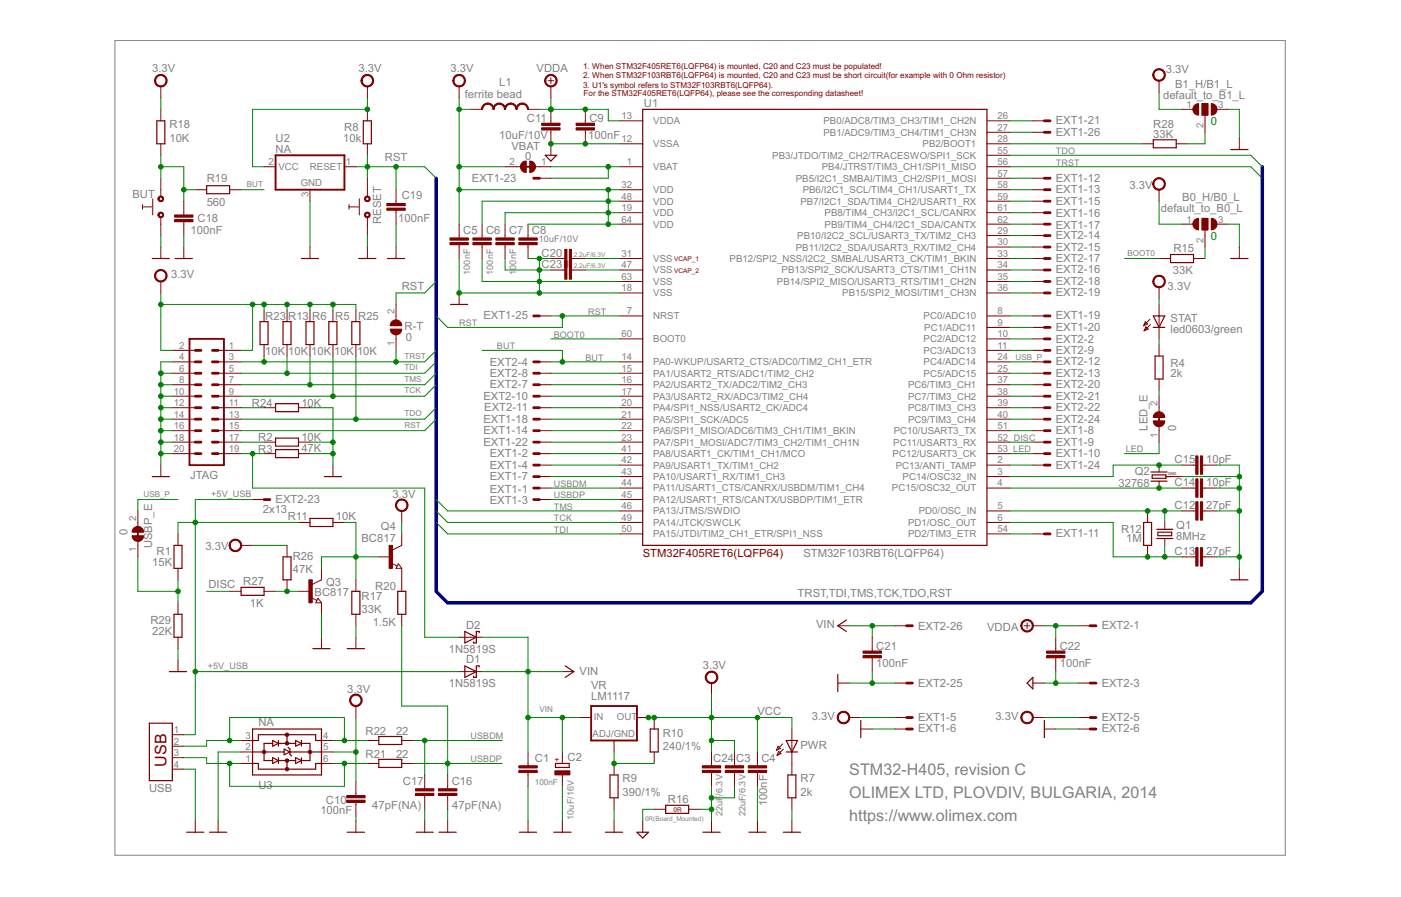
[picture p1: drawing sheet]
<svg xmlns="http://www.w3.org/2000/svg" width="297mm" height="190mm" viewBox="0 0 297 190" stroke-linecap="round" stroke-linejoin="round" font-family="sans-serif">
<path d="M24.4 8.6h248.1v172.7h-248.1z" fill="none" stroke="#808080" stroke-width=".21"/>
<path d="M58.4 32.9h14.6v7.3h-14.6zM111.1 35.3h1.8M40.2 71.8h7.3v26.8h-7.3zM245.7 88v1.6M29.2 112.3v1.7M125.3 149.7h9.7v7.3h-9.7z" fill="none" stroke="#800000" stroke-width=".4"/>
<g fill="none" stroke="#800000" stroke-width=".25">
<path d="M33.3 25.6h1.6v4.9h-1.6zM43.8 39.4h4.9v1.7h-4.9zM77 25.6h1.7v4.9h-1.7zM115.6 32.9h2.4l-1.2 1.2zM136.3 23.2h73v92.4h-73zM244.5 29.6h4.9v1.7h-4.9zM260.9 31.7h3.7M32.3 54.8h3.6M37.1 54.8h3.7M63.9 54.8h3.6M76.1 54.8h3.6M82.1 54.8h3.7"/>
<path d="M248.2 54h4.8v1.7h-4.8zM260.9 54.8h3.7M55.1 68.2h1.7v4.8h-1.7zM60 68.2h1.7v4.8h-1.7zM64.9 68.2h1.7v4.8h-1.7zM69.7 68.2h1.7v4.8h-1.7zM74.6 68.2h1.7v4.8h-1.7zM95.5 64.5h3.7M244.5 67h2.5l-1.3 2.4zM244.5 69.4h2.5M244.9 75.5h1.7v4.8h-1.7zM58.4 85.6h4.9v1.7h-4.9z"/>
<path d="M58.4 92.9h4.9v1.7h-4.9zM58.4 95.3h4.9v1.7h-4.9zM32.3 101h3.6M36.9 115.6h1.7v4.9h-1.7zM60 118h1.7v4.9h-1.7zM65.7 109.9h4.9v1.7h-4.9zM68.8 101h3.6M242.5 110.7h1.7v4.9h-1.7zM244 102h3.4M244 100.1h3.4M244.3 100.7h2.9v.7h-2.9zM245.3 112.2h3.4"/>
<path d="M245.3 114.2h3.4M245.5 112.8h2.9v.8h-2.9zM247.2 101h1M36.9 130.2h1.7v4.9h-1.7zM51.1 124.5h4.9v1.7h-4.9zM66.3 137.5h3.7M73.6 137.5h3.7M74.6 125.3h1.7v4.9h-1.7zM84.3 125.3h1.7v4.9h-1.7zM98.6 133.9l2.4 1.2-2.4 1.2zM101.6 134.1v-.2h-.6v2.4h-.6v-.2M179.5 131.4l-1.9 1.3 1.9 1.2"/>
<path d="M260.9 122.9h3.7M31.7 153.3h4.8v12.2h-4.8zM35.9 142.4h3.7M53.6 154.5h14.6v9.8h-14.6zM53.6 159.4h6.6M53.6 157h1.2v-1.3h12.1v1.3h1.3M57.8 157l1.2 .6-1.2 .6zM57.8 157.6h-1.8v3.6h1.8M59 157v1.2M59 157.6h3.7M60.2 158.8l1.3 .6-1.3 .6zM60.9 155.7v1.9"/>
<path d="M61.1 158.4l.4 .4v1.1l.3 .4M61.5 159.4h6.7M62.7 157l1.2 .6-1.2 .6zM63.9 157v1.2M63.9 157.6h1.8v3.6h-1.8M80.3 156.1h4.9v1.7h-4.9zM98.6 141.2l2.4 1.2-2.4 1.2zM101.6 141.4v-.2h-.6v2.4h-.6v-.3M119.8 141.2l1.9 1.2-1.9 1.2M137.9 154.5h1.7v4.9h-1.7zM166.7 159.4h2.4M166.7 157h2.4l-1.2 2.4z"/>
<path d="M177.6 143v3.6M182.5 152.7v3.7M217.8 144.8l1.2-1.2v2.4zM221.4 152.7v3.7M39.6 176.4h3.6M44.4 176.4h3.7M53.6 161.8h1.2v1.2h12.1v-1.2h1.3M57.8 160.6l1.2 .6-1.2 .6zM59 160.6v1.2M59 161.2h3.7M60.9 161.2v1.8M62.7 160.6l1.2 .6-1.2 .6z"/>
<path d="M63.9 160.6v1.2M73.6 176.4h3.7M80.3 161h4.9v1.7h-4.9zM88.2 176.4h3.7M93.1 176.4h3.6M110.1 176.4h3.7M117.4 176.4h3.7M117.8 161.8h2.9v.9h-2.9zM128.4 176.4h3.6M129.3 164.3h1.7v4.8h-1.7zM135 176.4h2.5l-1.2 1.3zM141.1 170.7h4.9v1.7h-4.9z"/>
<path d="M149 176.4h3.7M158.8 176.4h3.6M166.1 176.4h3.6M167 164.3h1.7v4.8h-1.7z"/>
</g>
<g fill="none" stroke="#800000" stroke-width=".21">
<path d="M34.1 18.3v2.4M77.9 18.3v2.4M97.3 18.3v2.4M116.2 17.1h1.2M116.8 16.5v1.2M116.8 18.3v2.4M245.7 17.1v2.4M34.1 23.2v2.4M34.1 30.5v2.4M34.1 37.8v3.9M56 35.3h2.4M73 35.3h2.5"/>
<path d="M77.9 23.2v2.4M77.9 30.5v2.4M77.9 37.8v3.9M99.8 23.2h2.4M107.1 35.3h3.3M112 23.2h2.4M113.5 35.3h3.3M114.4 37.8h2.4M116.8 23.2v2.9M116.8 27.6v5.3M124.1 23.2v2.9M124.1 27.6v2.9"/>
<path d="M131.4 35.3h4.9M131.4 30.5h4.9M131.4 25.6h4.9M209.3 35.3h4.8M209.3 30.5h4.8M209.3 25.6h4.8M209.3 28h4.8M209.3 32.9h4.8M209.3 37.8h4.8M219 25.6h2.4M219 28h2.4M219 37.8h2.4"/>
<path d="M242.1 30.5h2.4M249.4 30.5h2.4M250.6 23.2h2.4M254.9 22h1.2v2.4h-1.2zM255.5 24.4v3.6M257.9 23.2h2.4M262.8 29.3v2.4M30.2 43.9h2.1M30.2 43.4v.9M32.4 42.2v3.4M34.1 46.1v3.8M34.1 52.4v2.4"/>
<path d="M34.1 59.7v2.4M39 42.7v2.9M39 47v2.9M39 52.4v2.4M41.4 40.2h2.4M48.7 40.2h2.4M65.7 40.2v2.5M65.7 52.4v2.4M74 43.9h2.1M74 43.4v.9M76.2 42.2v3.4M77.9 46.1v3.8"/>
<path d="M77.9 52.4v2.4M84 40.2v2.9M84 44.6v2.9M84 52.4v2.4M97.3 47.5v2.9M97.3 51.9v2.9M102.2 47.5v2.9M102.2 51.9v2.9M107.1 47.5v2.9M107.1 51.9v2.9M112 47.5v2.9M112 51.9v2.9"/>
<path d="M116.8 54.8h2.9M116.8 57.2h2.9M121.2 54.8h2.9M121.2 57.2h2.9M131.4 45.1h4.9M131.4 54.8h4.9M131.4 40.2h4.9M131.4 57.2h4.9M131.4 59.7h4.9M131.4 42.7h4.9M131.4 47.5h4.9M209.3 45.1h4.8"/>
<path d="M209.3 49.9h4.8M209.3 52.4h4.8M209.3 54.8h4.8M209.3 40.2h4.8M209.3 57.2h4.8M209.3 59.7h4.8M209.3 42.7h4.8M209.3 47.5h4.8M219 45.1h2.4M219 49.9h2.4M219 52.4h2.4M219 54.8h2.4"/>
<path d="M219 40.2h2.4M219 57.2h2.4M219 59.7h2.4M219 42.7h2.4M219 47.5h2.4M245.7 54.8h2.5M245.7 40.2v2.5M250.6 47.5h2.4M253 54.8h2.5M254.9 46.3h1.2v2.4h-1.2zM255.5 48.7v3.7M257.9 47.5h2.4"/>
<path d="M262.8 52.4v2.4M36.5 74.3h4.9M36.5 76.7h4.9M36.5 79.1h4.9M46.2 74.3h4.9M46.2 76.7h4.9M46.2 79.1h4.9M56 65.7v2.5M56 73v2.5M60.9 65.7v2.5M60.9 73v2.5M65.7 65.7v2.5"/>
<path d="M65.7 73v2.5M70.6 65.7v2.5M70.6 73v2.5M75.5 65.7v2.5M75.5 73v2.5M84 64.5v3.3M84 71v3.3M97.3 62.1v2.4M114.4 67h2.4M114.4 76.7h2.4M114.4 79.1h2.4M131.4 67h4.9"/>
<path d="M131.4 71.8h4.9M131.4 76.7h4.9M131.4 79.1h4.9M131.4 62.1h4.9M209.3 67h4.8M209.3 69.4h4.8M209.3 71.8h4.8M209.3 74.3h4.8M209.3 76.7h4.8M209.3 79.1h4.8M209.3 62.1h4.8M219 67h2.4"/>
<path d="M219 69.4h2.4M219 71.8h2.4M219 74.3h2.4M219 76.7h2.4M219 79.1h2.4M219 62.1h2.4M242.8 68.2l.5 .5-.8 .3zM243 69.3l.4 .5-.8 .3zM243.8 67.7l-1.3 1.3M243.9 68.8l-1.3 1.3M245.7 60.9v2.4M245.7 64.5v7.3"/>
<path d="M245.7 73v2.5M34.1 98.6v2.4M36.5 81.6h4.9M36.5 84h4.9M36.5 86.4h4.9M36.5 88.9h4.9M36.5 91.3h4.9M36.5 93.7h4.9M36.5 96.2h4.9M46.2 81.6h4.9M46.2 84h4.9M46.2 86.4h4.9"/>
<path d="M46.2 88.9h4.9M46.2 91.3h4.9M46.2 93.7h4.9M46.2 96.2h4.9M56 86.4h2.4M56 93.7h2.4M56 96.2h2.4M63.3 86.4h2.4M63.3 93.7h2.4M63.3 96.2h2.4M70.6 98.6v2.4M114.4 98.6h2.4"/>
<path d="M114.4 81.6h2.4M114.4 84h2.4M114.4 86.4h2.4M114.4 88.9h2.4M114.4 91.3h2.4M114.4 93.7h2.4M114.4 96.2h2.4M131.4 98.6h4.9M131.4 81.6h4.9M131.4 84h4.9M131.4 86.4h4.9M131.4 88.9h4.9"/>
<path d="M131.4 91.3h4.9M131.4 93.7h4.9M131.4 96.2h4.9M209.3 98.6h4.8M209.3 81.6h4.8M209.3 84h4.8M209.3 86.4h4.8M209.3 88.9h4.8M209.3 91.3h4.8M209.3 93.7h4.8M209.3 96.2h4.8M219 98.6h2.4"/>
<path d="M219 81.6h2.4M219 84h2.4M219 86.4h2.4M219 88.9h2.4M219 91.3h2.4M219 93.7h2.4M219 96.2h2.4M245.7 80.3v2.5M245.7 84v3.3M245.7 90.4v3.3M245.7 98.6v1.5M250.6 98.6h2.9"/>
<path d="M255 98.6h2.9M29.2 108.3v3.3M29.2 114.8v3.2M37.7 113.2v2.4M51.1 115.6h2.5M53.6 105.9h2.4M60.9 115.6v2.4M63.3 110.7h2.4M70.6 110.7h2.4M80.3 118h2.4M83 119.4l1.2 .6M84.5 119.5l.7 1h-1.2z"/>
<path d="M85.2 113.2v2.4l-2 1M85.2 108.3v2.4M114.4 101h2.4M114.4 103.5h2.4M114.4 105.9h2.4M131.4 101h4.9M131.4 103.5h4.9M131.4 108.3h4.9M131.4 110.7h4.9M131.4 105.9h4.9M131.4 113.2h4.9M209.3 101h4.8"/>
<path d="M209.3 103.5h4.8M209.3 108.3h4.8M209.3 110.7h4.8M209.3 113.2h4.8M219 113.2h2.4M243.3 108.3v2.4M243.3 115.6v2.4M245.7 102v1.5M247 110.7v1.5M247 114.2v1.4M248.2 101h2.4M250.6 103.5h2.9"/>
<path d="M250.6 108.3h2.9M250.6 118h2.9M255 103.5h2.9M255 108.3h2.9M255 118h2.9M37.7 120.5v2.4M37.7 127.8v2.4M37.7 135.1v2.4M37.7 139.9v2.5M48.7 125.3h2.4M56 125.3h2.4M60.9 122.9v2.4"/>
<path d="M63.3 125.3h2.4M66 126.7l1.2 .6M67.4 126.8l.8 1h-1.3zM68.2 120.5v2.4l-2 1M68.2 127.8v2.4M68.2 135.1v2.4M75.5 122.9v2.4M75.5 130.2v2.5M75.5 135.1v2.4M85.2 120.5v4.8M85.2 130.2v2.5M97.3 135.1h4.9"/>
<path d="M177.6 132.7h2.5M184.9 135.1v2.9M184.9 139.4v3M189.8 132.7h2.4M217.1 132.7h1.3M217.8 132v1.2M219 132.7h2.4M223.8 135.1v2.9M223.8 139.4v3M228.7 132.7h2.4M262.8 120.5v2.4M36.5 155.7h2.5"/>
<path d="M36.5 158.2h2.5M51.1 157h2.5M51.1 159.4h2.5M68.2 157h2.4M68.2 159.4h2.4M75.5 149.7v2.4M77.9 157h2.4M85.2 157h2.4M97.3 142.4h4.9M112 159.4v2.9M119.2 159.4v2.4M119.2 142.4h2.5"/>
<path d="M122.9 152.1h2.4M130.2 157v2.4M135 152.1h2.5M138.7 152.1v2.4M138.7 159.4v2.4M150.9 144.8v2.4M150.9 159.4v2.9M155.7 159.4v2.9M160.6 159.4v2.9M165 158.2l.5 .5-.9 .3zM165.1 159.3l.5 .5-.9 .3zM165.9 157.7l-1.3 1.3"/>
<path d="M166.1 158.8l-1.4 1.3M167.9 154.5v9.8M177.6 144.8h2.5M180.1 152.1h2.4M182.5 154.5h2.4M189.8 152.1h2.4M189.8 154.5h2.4M189.8 144.8h2.4M219 152.1h2.4M219 144.8h2.4M221.4 154.5h2.4M228.7 152.1h2.4"/>
<path d="M228.7 154.5h2.4M228.7 144.8h2.4M36.5 160.6h2.5M36.5 163h2.5M41.4 174v2.4M46.2 174v2.4M51.1 161.8h2.5M68.2 161.8h2.4M75.5 165.7v2.9M75.5 170.1v2.9M75.5 174v2.4M77.9 161.8h2.4"/>
<path d="M85.2 161.8h2.4M90 164.3v2.9M90 168.6v3M90 174v2.4M94.9 164.3v2.9M94.9 168.6v3M94.9 174v2.4M112 163.8v2.9M112 174v2.4M119.2 164.3v2.4M119.2 174v2.4M130.2 161.8v2.5"/>
<path d="M130.2 169.1v2.5M130.2 174v2.4M136.3 174v2.4M138.7 171.6h2.4M146 171.6h2.4M150.9 163.8v2.9M150.9 174v2.4M155.7 163.8v2.9M160.6 163.8v2.9M160.6 174v2.4M167.9 169.1v2.5M167.9 174v2.4"/>
</g>
<g fill="none" stroke="#800000" stroke-width=".59">
<path d="M113.2 37.8h1.2M221.4 37.8h1.2M221.4 25.6h1.2M221.4 28h1.2M221.4 40.2h1.2M221.4 42.7h1.2M221.4 45.1h1.2M221.4 47.5h1.2M221.4 49.9h1.2M221.4 52.4h1.2M221.4 57.2h1.2M221.4 54.8h1.2"/>
<path d="M221.4 59.7h1.2M41.4 79.1h1.2M41.4 76.7h1.2M41.4 74.3h1.2M45 79.1h1.2M45 76.7h1.2M45 74.3h1.2M113.2 79.1h1.2M113.2 76.7h1.2M113.2 67h1.2M221.4 79.1h1.2M221.4 76.7h1.2"/>
<path d="M221.4 74.3h1.2M221.4 67h1.2M221.4 69.4h1.2M221.4 71.8h1.2M221.4 62.1h1.2M41.4 84h1.2M41.4 81.6h1.2M41.4 86.4h1.2M41.4 88.9h1.2M41.4 91.3h1.2M41.4 93.7h1.2M41.4 96.2h1.2"/>
<path d="M45 84h1.2M45 81.6h1.2M45 86.4h1.2M45 88.9h1.2M45 91.3h1.2M45 93.7h1.2M45 96.2h1.2M113.2 84h1.2M113.2 81.6h1.2M113.2 86.4h1.2M113.2 88.9h1.2M113.2 91.3h1.2"/>
<path d="M113.2 93.7h1.2M113.2 96.2h1.2M113.2 98.6h1.2M221.4 84h1.2M221.4 81.6h1.2M221.4 86.4h1.2M221.4 88.9h1.2M221.4 91.3h1.2M221.4 93.7h1.2M221.4 96.2h1.2M221.4 98.6h1.2M56 105.9h1.2"/>
<path d="M113.2 103.5h1.2M113.2 105.9h1.2M113.2 101h1.2M221.4 113.2h1.2M192.2 132.7h1.2M231.1 132.7h1.3M192.2 152.1h1.2M192.2 154.5h1.2M192.2 144.8h1.2M231.1 152.1h1.3M231.1 154.5h1.3M231.1 144.8h1.3"/>
</g>
<g fill="#800000" stroke="#800000" stroke-width=".21">
<path d="M117.6 163.4h3.2v.9h-3.2z"/>
<path d="M88.1 168.2h3.9v.4h-3.9z"/>
<path d="M88.1 167.2h3.9v.5h-3.9z"/>
<path d="M93 168.2h3.9v.4h-3.9z"/>
<path d="M93 167.2h3.9v.5h-3.9z"/>
<path d="M110 162.3h3.9v.5h-3.9z"/>
<path d="M110 163.3h3.9v.5h-3.9z"/>
<path d="M158.6 162.3h3.9v.5h-3.9z"/>
<path d="M158.6 163.3h3.9v.5h-3.9z"/>
<path d="M95.4 50.4h3.9v.5h-3.9z"/>
<path d="M95.4 51.4h3.9v.5h-3.9z"/>
<path d="M100.3 50.4h3.9v.5h-3.9z"/>
<path d="M100.3 51.4h3.9v.5h-3.9z"/>
<path d="M105.1 50.4h3.9v.5h-3.9z"/>
<path d="M105.1 51.4h3.9v.5h-3.9z"/>
<path d="M110 50.4h3.9v.5h-3.9z"/>
<path d="M110 51.4h3.9v.5h-3.9z"/>
<path d="M122.2 26.1h3.8v.5h-3.8z"/>
<path d="M122.2 27.1h3.8v.5h-3.8z"/>
<path d="M254.5 106.4h.5v3.9h-.5z"/>
<path d="M253.5 106.4h.5v3.9h-.5z"/>
<path d="M254.5 116.1h.5v3.9h-.5z"/>
<path d="M253.5 116.1h.5v3.9h-.5z"/>
<path d="M254.5 101.5h.5v3.9h-.5z"/>
<path d="M253.5 101.5h.5v3.9h-.5z"/>
<path d="M254.5 96.6h.5v3.9h-.5z"/>
<path d="M253.5 96.6h.5v3.9h-.5z"/>
<path d="M37 45.6h3.9v.4h-3.9z"/>
<path d="M37 46.5h3.9v.5h-3.9z"/>
<path d="M183 138h3.9v.5h-3.9z"/>
<path d="M183 139h3.9v.4h-3.9z"/>
<path d="M221.9 138h3.9v.5h-3.9z"/>
<path d="M221.9 139h3.9v.4h-3.9z"/>
<path d="M73.5 168.7h3.9v.4h-3.9z"/>
<path d="M73.5 169.6h3.9v.5h-3.9z"/>
<path d="M65.5 122.9h.7v4.9h-.7z"/>
<path d="M82.5 115.6h.7v4.9h-.7z"/>
<path d="M82 43.1h3.9v.5h-3.9z"/>
<path d="M82 44.1h3.9v.5h-3.9z"/>
<path d="M254.9 46.3h1.2v2.4h-1.2z"/>
<path d="M254.9 22h1.2v2.4h-1.2z"/>
<path d="M120.7 52.9h.5v3.8h-.5z"/>
<path d="M119.7 52.9h.5v3.8h-.5z"/>
<path d="M120.7 55.3h.5v3.9h-.5z"/>
<path d="M119.7 55.3h.5v3.9h-.5z"/>
<path d="M114.9 26.1h3.8v.5h-3.8z"/>
<path d="M114.9 27.1h3.8v.5h-3.8z"/>
<path d="M148.9 162.3h3.9v.5h-3.9z"/>
<path d="M148.9 163.3h3.9v.5h-3.9z"/>
<path d="M153.8 162.3h3.9v.5h-3.9z"/>
<path d="M153.8 163.3h3.9v.5h-3.9z"/>
</g>
<g fill="#800000" stroke="#800000" stroke-width=".21">
<path d="M149.9 142.6a1.34 1.34 0 0 1 2.1 .3 1.34 1.34 0 0 1-.8 2 1.34 1.34 0 0 1-1.7-1.3h.3a1.09 1.09 0 0 1 1.5-1 1.09 1.09 0 0 1 .3 1.8 1.09 1.09 0 0 1-1.8-.5v-.3h-.3z" fill-rule="evenodd"/>
<path d="M76.9 16.2a1.34 1.34 0 0 1 2.2 .2 1.34 1.34 0 0 1-.9 2 1.34 1.34 0 0 1-1.7-1.3h.3a1.08 1.08 0 0 1 1.5-1 1.08 1.08 0 0 1 .3 1.8 1.08 1.08 0 0 1-1.8-.5v-.3h-.3z" fill-rule="evenodd"/>
<path d="M77.4 41.7a.61 .61 0 0 1 1 .1 .61 .61 0 0 1-.3 .9 .61 .61 0 0 1-.8-.5h.2a.36 .36 0 0 1 .5-.4 .36 .36 0 0 1 .1 .5 .36 .36 0 0 1-.5 0l-.3-.1z" fill-rule="evenodd"/>
<path d="M77.4 45.1a.61 .61 0 0 1 1 .1 .61 .61 0 0 1-.3 .9 .61 .61 0 0 1-.8-.5h.2a.36 .36 0 0 1 .5-.4 .36 .36 0 0 1 .1 .5 .36 .36 0 0 1-.5 0l-.3-.1z" fill-rule="evenodd"/>
<path d="M33.1 57.5a1.34 1.34 0 0 1 2.2 .3 1.34 1.34 0 0 1-.8 1.9 1.34 1.34 0 0 1-1.7-1.2h.2a1.1 1.1 0 0 1 1.5-1.1 1.1 1.1 0 0 1 .3 1.9 1.1 1.1 0 0 1-1.8-.6v-.2h-.2z" fill-rule="evenodd"/>
<path d="M244.8 58.7a1.34 1.34 0 0 1 2.1 .3 1.34 1.34 0 0 1-.8 1.9 1.34 1.34 0 0 1-1.7-1.2h.2a1.1 1.1 0 0 1 1.6-1 1.1 1.1 0 0 1 .3 1.8 1.1 1.1 0 0 1-1.8-.5l-.1-.3h-.2z" fill-rule="evenodd"/>
<path d="M96.4 16.2a1.34 1.34 0 0 1 2.1 .2 1.34 1.34 0 0 1-.8 2 1.34 1.34 0 0 1-1.7-1.3h.2a1.09 1.09 0 0 1 1.6-1 1.09 1.09 0 0 1 .3 1.8 1.09 1.09 0 0 1-1.8-.5l-.1-.3h-.2z" fill-rule="evenodd"/>
<path d="M102.5 22.2l.5-.3 .4-.1v.3l-.7 .3-.4 .8h-.2l.1-.5z" fill-rule="evenodd"/>
<path d="M103.4 21.8a1.34 1.34 0 0 1 1.4 1.4h-.3l-.3-.8-.8-.3z" fill-rule="evenodd"/>
<path d="M104.9 22.2l.5-.3 .5-.1v.3l-.6 .1-.4 .4-.1 .6h-.3l.1-.5z" fill-rule="evenodd"/>
<path d="M105.9 21.8a1.3 1.3 0 0 1 1.3 1.4h-.2l-.4-.8-.7-.3z" fill-rule="evenodd"/>
<path d="M107.3 22.2l.5-.3 .5-.1v.3l-.8 .3-.3 .8h-.2v-.5z" fill-rule="evenodd"/>
<path d="M108.3 21.8a1.3 1.3 0 0 1 1.3 1.4h-.2l-.3-.8-.8-.3z" fill-rule="evenodd"/>
<path d="M109.8 22.2l.5-.3 .4-.1v.3l-.7 .3-.4 .8h-.2l.1-.5z" fill-rule="evenodd"/>
<path d="M110.7 21.8a1.3 1.3 0 0 1 1.4 1.4h-.3l-.3-.8-.8-.3z" fill-rule="evenodd"/>
<path d="M115.9 16.2a1.33 1.33 0 0 1 2.1 .2 1.33 1.33 0 0 1-.9 2 1.33 1.33 0 0 1-1.6-1.3h.2a1.09 1.09 0 0 1 1.6-.9 1.09 1.09 0 0 1 .2 1.8 1.09 1.09 0 0 1-1.8-.6v-.3h-.2z" fill-rule="evenodd"/>
<path d="M244.8 38.1a1.34 1.34 0 0 1 2.1 .2 1.34 1.34 0 0 1-.8 2 1.34 1.34 0 0 1-1.7-1.3h.2a1.1 1.1 0 0 1 1.6-1 1.1 1.1 0 0 1 .3 1.8 1.1 1.1 0 0 1-1.8-.5l-.1-.3h-.2z" fill-rule="evenodd"/>
<path d="M244.8 14.9a1.34 1.34 0 0 1 2.1 .3 1.34 1.34 0 0 1-.8 2 1.34 1.34 0 0 1-1.7-1.3h.2a1.1 1.1 0 0 1 1.6-1 1.1 1.1 0 0 1 .3 1.8 1.1 1.1 0 0 1-1.8-.5l-.1-.3h-.2z" fill-rule="evenodd"/>
<path d="M33.7 45.1a.61 .61 0 0 1 .9 .1 .61 .61 0 0 1-.3 .9 .61 .61 0 0 1-.8-.5h.2a.37 .37 0 0 1 .5-.4 .37 .37 0 0 1 .2 .5 .37 .37 0 0 1-.6 0l-.3-.1z" fill-rule="evenodd"/>
<path d="M33.7 41.7a.61 .61 0 0 1 .9 .1 .61 .61 0 0 1-.3 .9 .61 .61 0 0 1-.8-.5h.2a.37 .37 0 0 1 .5-.4 .37 .37 0 0 1 .2 .5 .37 .37 0 0 1-.6 0l-.3-.1z" fill-rule="evenodd"/>
<path d="M33.1 16.2a1.34 1.34 0 0 1 2.2 .2 1.34 1.34 0 0 1-.8 2 1.34 1.34 0 0 1-1.7-1.3h.2a1.09 1.09 0 0 1 1.5-1 1.09 1.09 0 0 1 .3 1.8 1.09 1.09 0 0 1-1.8-.5v-.3h-.2z" fill-rule="evenodd"/>
<path d="M177.9 151.2a1.33 1.33 0 0 1 2.1 .2 1.33 1.33 0 0 1-.8 2 1.33 1.33 0 0 1-1.7-1.3h.2a1.09 1.09 0 0 1 1.6-1 1.09 1.09 0 0 1 .3 1.8 1.09 1.09 0 0 1-1.8-.5l-.1-.3h-.2l.2-.7z" fill-rule="evenodd"/>
<path d="M216.8 151.2a1.34 1.34 0 0 1 2.1 .2 1.34 1.34 0 0 1-.8 2 1.34 1.34 0 0 1-1.7-1.3h.3a1.09 1.09 0 0 1 1.5-1 1.09 1.09 0 0 1 .3 1.8 1.09 1.09 0 0 1-1.8-.5v-.3h-.3z" fill-rule="evenodd"/>
<path d="M216.8 131.7a1.34 1.34 0 0 1 2.1 .3 1.34 1.34 0 0 1-.8 1.9 1.34 1.34 0 0 1-1.7-1.2h.3a1.1 1.1 0 0 1 1.5-1.1 1.1 1.1 0 0 1 .3 1.8 1.1 1.1 0 0 1-1.8-.5v-.2h-.3z" fill-rule="evenodd"/>
<path d="M83.1 68.1a1.21 1.21 0 0 1 1.4-.2 1.21 1.21 0 0 1 .7 1.1h-2.5z" fill-rule="evenodd"/>
<path d="M82.7 69.8h2.5a1.22 1.22 0 0 1-1.2 1.2 1.22 1.22 0 0 1-1.3-1.2z" fill-rule="evenodd"/>
<path d="M55.7 159.2a.36 .36 0 0 1 .6 0 .36 .36 0 0 1-.3 .6l-.4-.4h.5l-.1 .1-.4-.1z" fill-rule="evenodd"/>
<path d="M60.5 161a.38 .38 0 0 1 .4-.1 .38 .38 0 0 1 .3 .2 .38 .38 0 0 1-.5 .5l-.2-.4h.5l-.1 .2-.4-.2z" fill-rule="evenodd"/>
<path d="M65.4 159.2a.37 .37 0 0 1 .6 0 .37 .37 0 0 1-.2 .6l-.4-.2v-.2l.4-.1v.2h-.1l-.3-.1z" fill-rule="evenodd"/>
<path d="M60.5 157.4l.2-.2a.38 .38 0 0 1 .5 .5l-.1 .2a.37 .37 0 0 1-.6-.3l.4-.1 .1 .1h-.5z" fill-rule="evenodd"/>
<path d="M60.5 155.6l.4-.2 .3 .3a.36 .36 0 0 1-.3 .4 .36 .36 0 0 1-.4-.4l.4-.1 .1 .2-.5-.1z" fill-rule="evenodd"/>
<path d="M60.5 162.9a.38 .38 0 0 1 .4-.2 .38 .38 0 0 1 .3 .2 .38 .38 0 0 1-.5 .5l-.2-.4 .4-.1 .1 .1-.1 .2-.4-.2z" fill-rule="evenodd"/>
<path d="M74.5 147.5a1.34 1.34 0 0 1 2.1 .3 1.34 1.34 0 0 1-.8 2 1.34 1.34 0 0 1-1.7-1.3h.3a1.1 1.1 0 0 1 1.5-1.1 1.1 1.1 0 0 1 .3 1.9 1.1 1.1 0 0 1-1.8-.6v-.2h-.3z" fill-rule="evenodd"/>
<path d="M84.2 106.2a1.33 1.33 0 0 1 2.1 .2 1.33 1.33 0 0 1-.8 2 1.33 1.33 0 0 1-1.7-1.3h.3a1.09 1.09 0 0 1 1.6-.9 1.09 1.09 0 0 1 .1 1.8 1.09 1.09 0 0 1-1.7-.6v-.3h-.3z" fill-rule="evenodd"/>
<path d="M49 114.7a1.34 1.34 0 0 1 2.1 .2 1.34 1.34 0 0 1-.8 2 1.34 1.34 0 0 1-1.7-1.3h.2a1.1 1.1 0 0 1 1.6-1 1.1 1.1 0 0 1 .2 1.8 1.1 1.1 0 0 1-1.7-.5l-.1-.3h-.2z" fill-rule="evenodd"/>
<path d="M110.7 34.5l.4-.3 .5-.1v2.5a1.2 1.2 0 0 1-1.1-.8 1.2 1.2 0 0 1 .2-1.3z" fill-rule="evenodd"/>
<path d="M112.3 34.1a1.21 1.21 0 0 1 1.2 1.2 1.21 1.21 0 0 1-1.2 1.3z" fill-rule="evenodd"/>
<path d="M244.9 87.6a1.21 1.21 0 0 1 1.3-.2 1.21 1.21 0 0 1 .8 1.1h-2.5z" fill-rule="evenodd"/>
<path d="M244.5 89.2h2.5a1.22 1.22 0 0 1-1.3 1.2 1.22 1.22 0 0 1-1.2-1.2z" fill-rule="evenodd"/>
<path d="M256.8 46.3a1.22 1.22 0 0 1 1.2 1.2 1.22 1.22 0 0 1-1.2 1.2z" fill-rule="evenodd"/>
<path d="M253.2 46.7l.5-.3 .4-.1v2.4a1.22 1.22 0 0 1-1.1-.7 1.22 1.22 0 0 1 .2-1.3z" fill-rule="evenodd"/>
<path d="M256.8 22a1.22 1.22 0 0 1 1.2 1.2 1.22 1.22 0 0 1-1.2 1.2z" fill-rule="evenodd"/>
<path d="M253.2 22.4l.5-.4h.4v2.4a1.22 1.22 0 0 1-1.1-.7 1.22 1.22 0 0 1 .2-1.3z" fill-rule="evenodd"/>
<path d="M28.4 111.9a1.21 1.21 0 0 1 1.3-.2 1.21 1.21 0 0 1 .7 1.1h-2.4z" fill-rule="evenodd"/>
<path d="M28 113.6h2.4a1.22 1.22 0 0 1-1.2 1.2 1.22 1.22 0 0 1-1.2-1.2z" fill-rule="evenodd"/>
</g>
<path d="M267.6 35.3v90l-2.4 2.5h-170.3l-2.4-2.5v-87.5" fill="none" stroke="#000080" stroke-width=".74"/>
<g fill="none" stroke="#008000" stroke-width=".21">
<path d="M245.7 19.5v3.7h4.9M34.1 20.7v2.5M34.1 32.9v4.9M34.1 35.3h4.9v7.4M75.5 35.3h14.5l2.5 2.5M77.9 20.7v2.5h-24.3v12.1h2.4M77.9 32.9v4.9M84 35.3v4.9M97.3 23.2h2.5M97.3 20.7v26.8M97.3 35.3h9.8M114.4 23.2h14.6v2.4h2.4"/>
<path d="M116.8 35.3h14.6M116.8 20.7v2.5M116.8 30.5h14.6M129 35.3v2.5h-12.2M214.1 35.3h51.1l2.4 2.5M214.1 25.6h4.9M214.1 30.5h28M214.1 32.9h51.1l2.4 2.4M214.1 37.8h4.9M214.1 28h4.9M255.5 28v2.5h-3.7M260.3 23.2h2.5v6.1"/>
<path d="M34.1 49.9v2.5M39 49.9v2.5M39 40.2h2.4M51.1 40.2h4.9M65.7 42.7v9.7M77.9 49.9v2.5M84 47.5v4.9M92.5 59.7l-2.5 2.4h-6v2.4M97.3 54.8v7.3h34.1M97.3 40.2h34.1M102.2 54.8v4.9h29.2M107.1 54.8v2.4h9.7"/>
<path d="M112 47.5h19.4M112 54.8h4.8M114.4 54.8v7.3M124.1 57.2h7.3M124.1 54.8h7.3M129 40.2v7.3M131.4 45.1h-24.3v2.4M131.4 42.7h-29.2v4.8M214.1 47.5h4.9M214.1 57.2h4.9M214.1 54.8h4.9M214.1 59.7h4.9"/>
<path d="M214.1 40.2h4.9M214.1 42.7h4.9M214.1 45.1h4.9M214.1 49.9h4.9M214.1 52.4h4.9M238.4 54.8h7.3M245.7 42.7v4.8h4.9M255.5 52.4v2.4M260.3 47.5h2.5v4.9M34.1 62.1v12.2h2.4M34.1 79.1h2.4M34.1 64.5h41.4v1.2"/>
<path d="M36.5 76.7h-2.4v21.9M53.6 64.5v9.8h-2.5M56 64.5v1.2M56 75.5v1.2M60.9 64.5v1.2M60.9 75.5v3.6M65.7 64.5v1.2M65.7 75.5v6.1M70.6 64.5v1.2M70.6 75.5v8.5M75.5 75.5v13.4M84 74.3v2.4"/>
<path d="M92.5 67l2.4 2.4h24.3v-2.4M92.5 74.3l-2.5 2.4h-38.9M92.5 76.7l-2.5 2.4h-38.9M92.5 79.1l-2.5 2.5h-38.9M102.2 74.3h17v2.4M116.8 76.7h14.6M116.8 79.1h14.6M116.8 67h14.6M116.8 71.8h14.6M214.1 76.7h4.9M214.1 79.1h4.9M214.1 62.1h4.9"/>
<path d="M214.1 67h4.9M214.1 69.4h4.9M214.1 74.3h4.9M214.1 71.8h4.9M245.7 63.3v1.2M245.7 71.8v1.2M34.1 81.6h2.4M34.1 84h2.4M34.1 86.4h2.4M34.1 88.9h2.4M34.1 91.3h2.4M34.1 93.7h2.4"/>
<path d="M34.1 96.2h2.4M51.1 86.4h4.9M51.1 93.7h4.9M51.1 96.2h4.9M53.6 96.2v7.3h36.4v31.6h7.3M65.7 86.4h4.9v12.2M65.7 93.7h4.9M65.7 96.2h4.9M92.5 81.6l-2.5 2.4h-38.9M92.5 86.4l-2.5 2.5h-38.9M92.5 88.9l-2.5 2.4h-38.9M116.8 98.6h14.6"/>
<path d="M116.8 81.6h14.6M116.8 84h14.6M116.8 86.4h14.6M116.8 88.9h14.6M116.8 91.3h14.6M116.8 93.7h14.6M116.8 96.2h14.6M214.1 98.6h4.9M214.1 81.6h4.9M214.1 84h4.9M214.1 86.4h4.9M214.1 88.9h4.9"/>
<path d="M214.1 91.3h4.9M214.1 93.7h4.9M214.1 96.2h4.9M245.7 93.7v2.5h-7.3M245.7 82.8v1.2M250.6 98.6h-14.6v2.4h-21.9M257.9 98.6h4.9v21.9M29.2 118v7.3h8.5M37.7 105.9h-8.5v2.4M53.6 105.9h-12.2v49.8h-2.4M53.6 115.6h7.3M63.3 110.7h-25.6v2.5"/>
<path d="M73 110.7h2.5v12.2M80.3 118h-12.1v2.5M85.2 110.7v2.5M92.5 105.9l2.4 2.4h36.5M92.5 108.3l2.4 2.4h36.5M92.5 110.7l2.4 2.5h36.5M116.8 103.5h14.6M116.8 101h14.6M116.8 105.9h14.6M214.1 110.7h21.9v7.3h14.6M214.1 108.3h36.5M214.1 103.5h36.5"/>
<path d="M214.1 113.2h4.9M247 108.3v2.4M247 115.6v2.4M250.6 101h12.2M257.9 118h4.9M257.9 108.3h4.9M257.9 103.5h4.9M37.7 122.9v4.9M37.7 137.5v2.4M43.8 125.3h4.9M58.4 125.3h4.9M68.2 130.2v4.9"/>
<path d="M75.5 132.7v2.4M85.2 132.7v17h9.7v14.6M102.2 135.1h9.8v24.3M180.1 132.7h9.7M184.9 132.7v2.4M221.4 132.7h7.3M223.8 132.7v2.4M41.4 142.4h55.9M48.7 157v-4.9h24.3v4.9M51.1 159.4h-4.9v14.6M51.1 157h-7.3v1.2h-4.8M70.6 159.4h4.9"/>
<path d="M70.6 157h7.3M75.5 152.1v13.6M87.6 157h18.9M90 157v7.3M102.2 142.4h17M112 152.1h10.9M119.2 152.1v7.3M130.2 159.4v2.4h8.5M137.5 152.1h30.4v2.4M150.9 147.2v12.2M150.9 157h4.8v2.4M160.6 152.1v7.3"/>
<path d="M180.1 144.8h9.7M182.5 152.1h7.3M184.9 142.4v2.4M184.9 154.5h4.9M221.4 144.8h7.3M221.4 152.1h7.3M223.8 154.5h4.9M223.8 142.4v2.4M39 163h2.4v11M39 160.6h4.8v1.2h7.3M48.7 161.8v4.9h24.3v-4.9M70.6 161.8h7.3"/>
<path d="M75.5 173v1M87.6 161.8h18.9M90 171.6v2.4M94.9 171.6v2.4M112 166.7v7.3M119.2 166.7v7.3M130.2 171.6v2.4M138.7 171.6h-2.4v2.4M148.4 171.6h2.5M150.9 166.7v7.3M155.7 166.7v2.4h-4.8M160.6 166.7v7.3"/>
<path d="M167.9 171.6v2.4"/>
</g>
<g fill="#008000" stroke="#008000" stroke-width=".21">
<circle cx="150.9" cy="171.6" r=".49"/>
<circle cx="150.9" cy="169.1" r=".49"/>
<circle cx="262.8" cy="118" r=".49"/>
<circle cx="262.8" cy="108.3" r=".49"/>
<circle cx="262.8" cy="103.5" r=".49"/>
<circle cx="262.8" cy="101" r=".49"/>
<circle cx="184.9" cy="144.8" r=".49"/>
<circle cx="34.1" cy="79.1" r=".49"/>
<circle cx="34.1" cy="81.6" r=".49"/>
<circle cx="34.1" cy="84" r=".49"/>
<circle cx="34.1" cy="86.4" r=".49"/>
<circle cx="34.1" cy="88.9" r=".49"/>
<circle cx="34.1" cy="91.3" r=".49"/>
<circle cx="34.1" cy="93.7" r=".49"/>
<circle cx="34.1" cy="96.2" r=".49"/>
<circle cx="70.6" cy="96.2" r=".49"/>
<circle cx="70.6" cy="93.7" r=".49"/>
<circle cx="114.4" cy="54.8" r=".49"/>
<circle cx="114.4" cy="57.2" r=".49"/>
<circle cx="114.4" cy="59.7" r=".49"/>
<circle cx="114.4" cy="62.1" r=".49"/>
<circle cx="97.3" cy="62.1" r=".49"/>
<circle cx="130.2" cy="161.8" r=".49"/>
<circle cx="77.9" cy="35.3" r=".49"/>
<circle cx="84" cy="35.3" r=".49"/>
<circle cx="119.2" cy="67" r=".49"/>
<circle cx="94.9" cy="161.8" r=".49"/>
<circle cx="41.4" cy="142.4" r=".49"/>
<circle cx="41.4" cy="110.7" r=".49"/>
<circle cx="97.3" cy="40.2" r=".49"/>
<circle cx="129" cy="40.2" r=".49"/>
<circle cx="129" cy="42.7" r=".49"/>
<circle cx="129" cy="45.1" r=".49"/>
<circle cx="129" cy="47.5" r=".49"/>
<circle cx="97.3" cy="23.2" r=".49"/>
<circle cx="97.3" cy="35.3" r=".49"/>
<circle cx="77.9" cy="23.2" r=".49"/>
<circle cx="53.6" cy="64.5" r=".49"/>
<circle cx="60.9" cy="64.5" r=".49"/>
<circle cx="65.7" cy="64.5" r=".49"/>
<circle cx="34.1" cy="64.5" r=".49"/>
<circle cx="56" cy="64.5" r=".49"/>
<circle cx="70.6" cy="64.5" r=".49"/>
<circle cx="75.5" cy="159.4" r=".49"/>
<circle cx="150.9" cy="157" r=".49"/>
<circle cx="160.6" cy="152.1" r=".49"/>
<circle cx="150.9" cy="152.1" r=".49"/>
<circle cx="138.7" cy="152.1" r=".49"/>
<circle cx="137.5" cy="152.1" r=".49"/>
<circle cx="124.1" cy="23.2" r=".49"/>
<circle cx="116.8" cy="23.2" r=".49"/>
<circle cx="223.8" cy="132.7" r=".49"/>
<circle cx="124.1" cy="30.5" r=".49"/>
<circle cx="116.8" cy="30.5" r=".49"/>
<circle cx="223.8" cy="144.8" r=".49"/>
<circle cx="60.9" cy="79.1" r=".49"/>
<circle cx="70.6" cy="84" r=".49"/>
<circle cx="65.7" cy="81.6" r=".49"/>
<circle cx="75.5" cy="88.9" r=".49"/>
<circle cx="56" cy="76.7" r=".49"/>
<circle cx="84" cy="76.7" r=".49"/>
<circle cx="247" cy="108.3" r=".49"/>
<circle cx="243.3" cy="108.3" r=".49"/>
<circle cx="247" cy="118" r=".49"/>
<circle cx="243.3" cy="118" r=".49"/>
<circle cx="90" cy="157" r=".49"/>
<circle cx="34.1" cy="35.3" r=".49"/>
<circle cx="39" cy="40.2" r=".49"/>
<circle cx="119.2" cy="76.7" r=".49"/>
<circle cx="119.2" cy="152.1" r=".49"/>
<circle cx="112" cy="152.1" r=".49"/>
<circle cx="112" cy="142.4" r=".49"/>
<circle cx="184.9" cy="132.7" r=".49"/>
<circle cx="48.7" cy="161.8" r=".49"/>
<circle cx="73" cy="161.8" r=".49"/>
<circle cx="48.7" cy="157" r=".49"/>
<circle cx="73" cy="157" r=".49"/>
<circle cx="245.7" cy="98.6" r=".49"/>
<circle cx="245.7" cy="103.5" r=".49"/>
<circle cx="53.6" cy="96.2" r=".49"/>
<circle cx="75.5" cy="118" r=".49"/>
<circle cx="60.9" cy="125.3" r=".49"/>
<circle cx="129" cy="35.3" r=".49"/>
<circle cx="37.7" cy="125.3" r=".49"/>
</g>
<text font-size="3.8" fill="#800000" x="35.3" y="162.6" transform="rotate(-90 35.3 162.6)">USB</text>
<g font-size="3.8" fill="#808080">
<text x="180.1" y="164.3">STM32-H405, revision C</text>
<text x="180.1" y="169.1">OLIMEX LTD, PLOVDIV, BULGARIA, 2014</text>
<text x="180.1" y="174">https://www.olimex.com</text>
</g>
<g font-size="2.7" fill="#808080">
<text x="32.3" y="15.3">3.3V</text>
<text x="76" y="15.3">3.3V</text>
<text x="95.5" y="15.3">3.3V</text>
<text x="113.8" y="15.3">VDDA</text>
<text x="247.2" y="15.5">3.3V</text>
<text x="98.6" y="20.8">ferrite bead</text>
<text x="105.9" y="18.3">L1</text>
<text x="136.5" y="22.7">U1</text>
<text x="246.6" y="21">default_to_B1_L</text>
<text x="249.1" y="18.7">B1_H/B1_L</text>
<text x="35.9" y="30">10K</text>
<text x="35.9" y="27.2">R18</text>
<text x="58.4" y="30">U2</text>
<text x="72.8" y="30">10k</text>
<text x="73" y="27.8">R8</text>
<text x="105.8" y="29.5">10uF/10V</text>
<text x="111.7" y="25.9">C11</text>
<text x="124.7" y="29.5">100nF</text>
<text x="125" y="25.9">C9</text>
<text x="223.8" y="26.3">EXT1-21</text>
<text x="223.8" y="28.8">EXT1-26</text>
<text x="244.5" y="29.3">33K</text>
<text x="244.5" y="27.2">R28</text>
<text x="58.4" y="32.4">NA</text>
<text x="81.6" y="34.1">RST</text>
<text x="108.4" y="31.8">VBAT</text>
<text x="111.3" y="33.9">0</text>
<text x="28.1" y="41.9">BUT</text>
<text x="43.8" y="38.5">R19</text>
<text x="100.1" y="38.5">EXT1-23</text>
<text x="223.8" y="38.5">EXT1-12</text>
<text x="223.8" y="40.9">EXT1-13</text>
<text x="239.5" y="40.1">3.3V</text>
<text x="41.9" y="47.1">C18</text>
<text x="43.8" y="43.6">560</text>
<text x="80.8" y="47.5" transform="rotate(-90 80.8 47.5)">RESET</text>
<text x="84.5" y="47.1">100nF</text>
<text x="85.2" y="42.3">C19</text>
<text x="223.8" y="43.4">EXT1-15</text>
<text x="223.8" y="46">EXT1-16</text>
<text x="246.1" y="44.8">default_to_B0_L</text>
<text x="250.7" y="42.5">B0_H/B0_L</text>
<text x="40.4" y="49.6">100nF</text>
<text x="98.2" y="49.6">C5</text>
<text x="103.1" y="49.6">C6</text>
<text x="107.9" y="49.6">C7</text>
<text x="112.8" y="49.6">C8</text>
<text x="223.8" y="48.5">EXT1-17</text>
<text x="223.8" y="50.7">EXT2-14</text>
<text x="223.8" y="53.1">EXT2-15</text>
<text x="248.8" y="53.4">R15</text>
<text x="36.3" y="58.9">3.3V</text>
<text x="114.8" y="54.4">C20</text>
<text x="114.8" y="56.9">C23</text>
<text x="223.8" y="58">EXT2-16</text>
<text x="223.8" y="55.5">EXT2-17</text>
<text x="248.7" y="58.1">33K</text>
<text x="85.2" y="61.5">RST</text>
<text x="223.8" y="60.4">EXT2-18</text>
<text x="223.8" y="62.8">EXT2-19</text>
<text x="247.6" y="61.5">3.3V</text>
<text x="56.2" y="67.9">R23</text>
<text x="61.1" y="67.9">R13</text>
<text x="66.2" y="67.9">R6</text>
<text x="71.1" y="67.9">R5</text>
<text x="75.9" y="67.9">R25</text>
<text x="85.8" y="70">R-T</text>
<text x="102.5" y="67.7">EXT1-25</text>
<text x="223.8" y="67.7">EXT1-19</text>
<text x="223.8" y="70.1">EXT1-20</text>
<text x="248.2" y="70.6">led0603/green</text>
<text x="248.2" y="68.2">STAT</text>
<text x="56.2" y="75.2">10K</text>
<text x="61.1" y="75.2">10K</text>
<text x="66" y="75.2">10K</text>
<text x="70.8" y="75.2">10K</text>
<text x="75.7" y="75.2">10K</text>
<text x="86" y="72.3">0</text>
<text x="103.8" y="77.7">EXT2-4</text>
<text x="223.8" y="72.8">EXT2-2</text>
<text x="223.8" y="75">EXT2-9</text>
<text x="223.8" y="77.4">EXT2-12</text>
<text x="248.2" y="77.7">R4</text>
<text x="103.8" y="82.3">EXT2-7</text>
<text x="103.8" y="79.9">EXT2-8</text>
<text x="223.8" y="79.9">EXT2-13</text>
<text x="223.8" y="82.3">EXT2-20</text>
<text x="248.2" y="79.9">2k</text>
<text x="53.4" y="86.2">R24</text>
<text x="63.9" y="86.2">10K</text>
<text x="102.5" y="89.6">EXT1-18</text>
<text x="102.5" y="84.7">EXT2-10</text>
<text x="102.7" y="87.2">EXT2-11</text>
<text x="223.8" y="84.7">EXT2-21</text>
<text x="223.8" y="87.2">EXT2-22</text>
<text x="223.8" y="89.6">EXT2-24</text>
<text x="54.7" y="93.5">R2</text>
<text x="54.7" y="95.9">R3</text>
<text x="63.9" y="93.5">10K</text>
<text x="63.9" y="95.9">47K</text>
<text x="102.5" y="92">EXT1-14</text>
<text x="102.5" y="94.5">EXT1-22</text>
<text x="223.8" y="92">EXT1-8</text>
<text x="223.8" y="94.5">EXT1-9</text>
<text x="243.3" y="91.3" transform="rotate(-90 243.3 91.3)">LED_E</text>
<text x="249.4" y="91.3" transform="rotate(-90 249.4 91.3)">0</text>
<text x="40.3" y="101.5">JTAG</text>
<text x="103.8" y="96.9">EXT1-2</text>
<text x="103.8" y="99.3">EXT1-4</text>
<text x="103.8" y="101.8">EXT1-7</text>
<text x="223.8" y="96.9">EXT1-10</text>
<text x="223.8" y="99.3">EXT1-24</text>
<text x="240.6" y="100.7">Q2</text>
<text x="249" y="98.2">C15</text>
<text x="255.7" y="98.2">10pF</text>
<text x="58.4" y="106.6">EXT2-23</text>
<text x="83.2" y="105.6">3.3V</text>
<text x="103.8" y="104.4">EXT1-1</text>
<text x="103.8" y="106.9">EXT1-3</text>
<text x="237.1" y="103.2">32768</text>
<text x="249" y="108">C12</text>
<text x="249" y="103.1">C14</text>
<text x="255.7" y="108">27pF</text>
<text x="255.7" y="103.1">10pF</text>
<text x="27" y="113.4" transform="rotate(-90 27 113.4)">0</text>
<text x="55.7" y="108.7">2x13</text>
<text x="61" y="110.3">R11</text>
<text x="71.2" y="110.3">10K</text>
<text x="80.8" y="112.4">Q4</text>
<text x="223.8" y="113.9">EXT1-11</text>
<text x="237.7" y="112.9">R12</text>
<text x="249.4" y="112.2">Q1</text>
<text x="32.3" y="116.2" transform="rotate(-90 32.3 116.2)">USBP_E</text>
<text x="32.3" y="120">15K</text>
<text x="33.2" y="117.6">R1</text>
<text x="43.5" y="116.6">3.3V</text>
<text x="62.1" y="118.7">R26</text>
<text x="76.6" y="114.9">BC817</text>
<text x="170.3" y="118">STM32F103RBT6(LQFP64)</text>
<text x="238.8" y="114.9">1M</text>
<text x="249" y="117.7">C13</text>
<text x="249.4" y="114.4">8MHz</text>
<text x="255.7" y="117.7">27pF</text>
<text x="44.2" y="124.7">DISC</text>
<text x="51.6" y="123.9">R27</text>
<text x="62.1" y="121.4">47K</text>
<text x="69.1" y="124.1">Q3</text>
<text x="79.6" y="125.1">R20</text>
<text x="52.9" y="128.7">1K</text>
<text x="66.7" y="126.3">BC817</text>
<text x="76.7" y="130">33K</text>
<text x="76.7" y="127.3">R17</text>
<text x="169.1" y="126.6">TRST,TDI,TMS,TCK,TDO,RST</text>
<text x="31.9" y="132.2">R29</text>
<text x="32.3" y="134.6">22K</text>
<text x="79.1" y="132.6">1.5K</text>
<text x="98.8" y="133.3">D2</text>
<text x="173" y="133.1">VIN</text>
<text x="185.8" y="137.8">C21</text>
<text x="194.7" y="133.6">EXT2-26</text>
<text x="209.3" y="133.7">VDDA</text>
<text x="224.7" y="137.8">C22</text>
<text x="233.6" y="133.4">EXT2-1</text>
<text x="95.2" y="138.4">1N5819S</text>
<text x="98.8" y="140.5">D1</text>
<text x="122.9" y="143">VIN</text>
<text x="149" y="141.8">3.3V</text>
<text x="185.8" y="141.4">100nF</text>
<text x="224.7" y="141.4">100nF</text>
<text x="73.6" y="147">3.3V</text>
<text x="95.2" y="145.7">1N5819S</text>
<text x="125.3" y="148.5">LM1117</text>
<text x="125.3" y="146">VR</text>
<text x="194.7" y="145.5">EXT2-25</text>
<text x="233.6" y="145.5">EXT2-3</text>
<text x="54.8" y="153.8">NA</text>
<text x="77.5" y="155.8">R22</text>
<text x="84" y="155.8">22</text>
<text x="160.6" y="151.5">VCC</text>
<text x="172.1" y="152.7">3.3V</text>
<text x="194.7" y="152.8">EXT1-5</text>
<text x="194.7" y="155.3">EXT1-6</text>
<text x="211" y="152.7">3.3V</text>
<text x="233.6" y="152.8">EXT2-5</text>
<text x="233.6" y="155.3">EXT2-6</text>
<text x="77.5" y="160.6">R21</text>
<text x="84" y="160.6">22</text>
<text x="113.4" y="161.5">C1</text>
<text x="120.3" y="161.4">C2</text>
<text x="140.5" y="158.9">240/1%</text>
<text x="140.5" y="156.1">R10</text>
<text x="151.2" y="161.5">C24</text>
<text x="156.1" y="161.5">C3</text>
<text x="161.4" y="161.5">C4</text>
<text x="169.7" y="158.8">PWR</text>
<text x="31.6" y="167.9">USB</text>
<text x="54.8" y="167.2">U3</text>
<text x="85.4" y="166.3">C17</text>
<text x="95.8" y="166.3">C16</text>
<text x="132" y="165.9">R9</text>
<text x="169.7" y="165.9">R7</text>
<text x="67.9" y="172.6">100nF</text>
<text x="69.1" y="170.5">C10</text>
<text x="78.9" y="171.6">47pF(NA)</text>
<text x="95.9" y="171.6">47pF(NA)</text>
<text x="132" y="168.6">390/1%</text>
<text x="141.6" y="170.2">R16</text>
<text x="162.7" y="170.9" transform="rotate(-90 162.7 170.9)">100nF</text>
<text x="169.7" y="168.6">2k</text>
</g>
<g font-size="2.7" fill="#008000">
<text x="256.7" y="26.6">0</text>
<text x="256.7" y="50.9">0</text>
</g>
<text font-size="2.7" fill="#800000" x="136.3" y="118">STM32F405RET6(LQFP64)</text>
<g font-size="2.3" fill="#808080">
<text x="251.6" y="22.8">1</text>
<text x="258.2" y="22.8">3</text>
<text x="131.7" y="25.3">13</text>
<text x="138.5" y="26.3">VDDA</text>
<text x="174.6" y="26.3">PB0/ADC8/TIM3_CH3/TIM1_CH2N</text>
<text x="174.6" y="28.8">PB1/ADC9/TIM3_CH4/TIM1_CH3N</text>
<text x="211.5" y="25.3">26</text>
<text x="211.5" y="27.7">27</text>
<text x="255.1" y="27.1" transform="rotate(-90 255.1 27.1)">2</text>
<text x="56.9" y="35">2</text>
<text x="59" y="36">VCC</text>
<text x="65.7" y="36">RESET</text>
<text x="73.4" y="35">1</text>
<text x="108" y="35">2</text>
<text x="114.7" y="35">1</text>
<text x="131.7" y="30.1">12</text>
<text x="132.9" y="35">1</text>
<text x="138.5" y="31.2">VSSA</text>
<text x="163.7" y="33.6">PB3/JTDO/TIM2_CH2/TRACESWO/SPI1_SCK</text>
<text x="195.6" y="31.2">PB2/BOOT1</text>
<text x="211.5" y="30.1">28</text>
<text x="211.5" y="32.6">55</text>
<text x="211.5" y="35">56</text>
<text x="63.8" y="39.5">GND</text>
<text x="65.4" y="41.7" transform="rotate(-90 65.4 41.7)">3</text>
<text x="131.7" y="39.9">32</text>
<text x="138.5" y="36.1">VBAT</text>
<text x="138.5" y="40.9">VDD</text>
<text x="168.7" y="38.5">PB5/I2C1_SMBAI/TIM3_CH2/SPI1_MOSI</text>
<text x="170.2" y="40.9">PB6/I2C1_SCL/TIM4_CH1/USART1_TX</text>
<text x="174.2" y="36.1">PB4/JTRST/TIM3_CH1/SPI1_MISO</text>
<text x="211.5" y="37.4">57</text>
<text x="211.5" y="39.9">58</text>
<text x="131.7" y="44.7">19</text>
<text x="131.7" y="42.3">48</text>
<text x="131.7" y="47.2">64</text>
<text x="138.5" y="45.8">VDD</text>
<text x="138.5" y="43.4">VDD</text>
<text x="169.7" y="43.4">PB7/I2C1_SDA/TIM4_CH2/USART1_RX</text>
<text x="174.8" y="45.8">PB8/TIM4_CH3/I2C1_SCL/CANRX</text>
<text x="211.5" y="42.3">59</text>
<text x="211.5" y="44.7">61</text>
<text x="211.5" y="47.2">62</text>
<text x="251.6" y="47.2">1</text>
<text x="258.2" y="47.2">3</text>
<text x="138.5" y="48.2">VDD</text>
<text x="168.7" y="53.1">PB11/I2C2_SDA/USART3_RX/TIM2_CH4</text>
<text x="169" y="50.7">PB10/I2C2_SCL/USART3_TX/TIM2_CH3</text>
<text x="174.8" y="48.2">PB9/TIM4_CH4/I2C1_SDA/CANTX</text>
<text x="211.5" y="49.6">29</text>
<text x="211.5" y="52">30</text>
<text x="255.1" y="51.4" transform="rotate(-90 255.1 51.4)">2</text>
<text x="131.7" y="54.5">31</text>
<text x="131.7" y="56.9">47</text>
<text x="131.7" y="59.3">63</text>
<text x="138.5" y="55.5">VSS</text>
<text x="138.5" y="58">VSS</text>
<text x="154.7" y="55.5">PB12/SPI2_NSS/I2C2_SMBAL/USART3_CK/TIM1_BKIN</text>
<text x="165.7" y="58">PB13/SPI2_SCK/USART3_CTS/TIM1_CH1N</text>
<text x="211.5" y="54.5">33</text>
<text x="211.5" y="56.9">34</text>
<text x="211.5" y="59.3">35</text>
<text x="131.7" y="61.8">18</text>
<text x="138.5" y="62.8">VSS</text>
<text x="138.5" y="60.4">VSS</text>
<text x="164.7" y="60.4">PB14/SPI2_MISO/USART3_RTS/TIM1_CH2N</text>
<text x="178.6" y="62.8">PB15/SPI2_MOSI/TIM1_CH3N</text>
<text x="211.5" y="61.8">36</text>
<text x="83.6" y="66.6" transform="rotate(-90 83.6 66.6)">2</text>
<text x="131.7" y="71.5">60</text>
<text x="132.9" y="66.6">7</text>
<text x="138.5" y="67.7">NRST</text>
<text x="195.8" y="67.7">PC0/ADC10</text>
<text x="196" y="70.1">PC1/ADC11</text>
<text x="211.5" y="66.6">8</text>
<text x="211.5" y="69.1">9</text>
<text x="211.5" y="71.5">10</text>
<text x="38" y="73.9">2</text>
<text x="38" y="76.4">4</text>
<text x="48.5" y="73.9">1</text>
<text x="48.5" y="76.4">3</text>
<text x="83.6" y="73.3" transform="rotate(-90 83.6 73.3)">1</text>
<text x="131.7" y="76.4">14</text>
<text x="138.5" y="77.4">PA0-WKUP/USART2_CTS/ADC0/TIM2_CH1_ETR</text>
<text x="138.5" y="72.6">BOOT0</text>
<text x="195.8" y="72.6">PC2/ADC12</text>
<text x="195.8" y="75">PC3/ADC13</text>
<text x="195.8" y="77.4">PC4/ADC14</text>
<text x="211.5" y="73.9">11</text>
<text x="211.5" y="76.4">24</text>
<text x="36.9" y="83.7">10</text>
<text x="38" y="78.8">6</text>
<text x="38" y="81.2">8</text>
<text x="48.5" y="78.8">5</text>
<text x="48.5" y="81.2">7</text>
<text x="48.5" y="83.7">9</text>
<text x="131.7" y="78.8">15</text>
<text x="131.7" y="81.2">16</text>
<text x="131.7" y="83.7">17</text>
<text x="138.5" y="79.9">PA1/USART2_RTS/ADC1/TIM2_CH2</text>
<text x="138.5" y="82.3">PA2/USART2_TX/ADC2/TIM2_CH3</text>
<text x="192.5" y="82.3">PC6/TIM3_CH1</text>
<text x="195.8" y="79.9">PC5/ADC15</text>
<text x="211.5" y="78.8">25</text>
<text x="211.5" y="81.2">37</text>
<text x="211.5" y="83.7">38</text>
<text x="36.9" y="86.1">12</text>
<text x="36.9" y="88.5">14</text>
<text x="48.5" y="86.1">11</text>
<text x="48.5" y="88.5">13</text>
<text x="131.7" y="86.1">20</text>
<text x="131.7" y="88.5">21</text>
<text x="138.5" y="84.7">PA3/USART2_RX/ADC3/TIM2_CH4</text>
<text x="138.5" y="87.2">PA4/SPI1_NSS/USART2_CK/ADC4</text>
<text x="138.5" y="89.6">PA5/SPI1_SCK/ADC5</text>
<text x="192.5" y="84.7">PC7/TIM3_CH2</text>
<text x="192.5" y="87.2">PC8/TIM3_CH3</text>
<text x="192.5" y="89.6">PC9/TIM3_CH4</text>
<text x="211.5" y="86.1">39</text>
<text x="211.5" y="88.5">40</text>
<text x="245.4" y="86.1" transform="rotate(-90 245.4 86.1)">2</text>
<text x="36.9" y="91">16</text>
<text x="36.9" y="93.4">18</text>
<text x="36.9" y="95.8">20</text>
<text x="48.5" y="91">15</text>
<text x="48.5" y="93.4">17</text>
<text x="48.5" y="95.8">19</text>
<text x="131.7" y="91">22</text>
<text x="131.7" y="93.4">23</text>
<text x="131.7" y="95.8">41</text>
<text x="138.5" y="92">PA6/SPI1_MISO/ADC6/TIM3_CH1/TIM1_BKIN</text>
<text x="138.5" y="94.5">PA7/SPI1_MOSI/ADC7/TIM3_CH2/TIM1_CH1N</text>
<text x="189.4" y="94.5">PC11/USART3_RX</text>
<text x="189.5" y="92">PC10/USART3_TX</text>
<text x="211.5" y="91">51</text>
<text x="211.5" y="93.4">52 DISC</text>
<text x="211.5" y="95.8">53 LED</text>
<text x="245.4" y="92.8" transform="rotate(-90 245.4 92.8)">1</text>
<text x="131.7" y="98.3">42</text>
<text x="131.7" y="100.7">43</text>
<text x="138.5" y="96.9">PA8/USART1_CK/TIM1_CH1/MCO</text>
<text x="138.5" y="99.3">PA9/USART1_TX/TIM1_CH2</text>
<text x="138.5" y="101.8">PA10/USART1_RX/TIM1_CH3</text>
<text x="189.2" y="96.9">PC12/USART3_CK</text>
<text x="189.9" y="99.3">PC13/ANTI_TAMP</text>
<text x="191.4" y="101.8">PC14/OSC32_IN</text>
<text x="211.5" y="98.3">2</text>
<text x="211.5" y="100.7">3</text>
<text x="131.7" y="103.1">44</text>
<text x="131.7" y="105.5">45</text>
<text x="131.7" y="108">46</text>
<text x="138.5" y="104.2">PA11/USART1_CTS/CANRX/USBDM/TIM1_CH4</text>
<text x="138.5" y="106.6">PA12/USART1_RTS/CANTX/USBDP/TIM1_ETR</text>
<text x="189.1" y="104.2">PC15/OSC32_OUT</text>
<text x="211.5" y="103.1">4</text>
<text x="211.5" y="108">5</text>
<text x="28.9" y="110.4" transform="rotate(-90 28.9 110.4)">2</text>
<text x="131.7" y="110.4">49</text>
<text x="131.7" y="112.8">50</text>
<text x="138.5" y="109">PA13/JTMS/SWDIO</text>
<text x="138.5" y="111.5">PA14/JTCK/SWCLK</text>
<text x="138.5" y="113.9">PA15/JTDI/TIM2_CH1_ETR/SPI1_NSS</text>
<text x="192.5" y="113.9">PD2/TIM3_ETR</text>
<text x="192.5" y="111.5">PD1/OSC_OUT</text>
<text x="194.8" y="109.1">PD0/OSC_IN</text>
<text x="211.5" y="110.4">6</text>
<text x="211.5" y="112.8">54</text>
<text x="28.9" y="117.1" transform="rotate(-90 28.9 117.1)">1</text>
<text x="36.9" y="155.4">1</text>
<text x="125.9" y="152.7">IN</text>
<text x="130.8" y="152.7">OUT</text>
<text x="36.9" y="157.8">2</text>
<text x="36.9" y="160.3">3</text>
<text x="52.1" y="161.5">1</text>
<text x="52.1" y="159.1">2</text>
<text x="52.1" y="156.6">3</text>
<text x="68.5" y="156.6">4</text>
<text x="68.5" y="159.1">5</text>
<text x="68.5" y="161.5">6</text>
<text x="125.7" y="156.2">ADJ/GND</text>
<text x="36.9" y="162.7">4</text>
</g>
<g font-size="2.1" fill="#808080">
<text x="223.8" y="32.7">TDO</text>
<text x="223.8" y="35.1">TRST</text>
<text x="114.3" y="51.4">10uF/10V</text>
<text x="99.7" y="58.2" transform="rotate(-90 99.7 58.2)">100nF</text>
<text x="104.5" y="58.2" transform="rotate(-90 104.5 58.2)">100nF</text>
<text x="109.4" y="58.2" transform="rotate(-90 109.4 58.2)">1</text>
<text x="109.4" y="57.2" transform="rotate(-90 109.4 57.2)">00nF</text>
<text x="97.3" y="69.2">RST</text>
<text x="117.4" y="71.6">BOOT0</text>
<text x="124.7" y="66.7">RST</text>
<text x="105.4" y="74">BUT</text>
<text x="124.1" y="76.5">BUT</text>
<text x="238.7" y="95.9">LED</text>
<text x="44.8" y="105.4">+5V_USB</text>
<text x="117.4" y="105.6">USBDP</text>
<text x="117.4" y="103.2">USBDM</text>
<text x="117.4" y="112.9">TDI</text>
<text x="117.4" y="110.5">TCK</text>
<text x="117.4" y="108.1">TMS</text>
<text x="44.1" y="141.9">+5V_USB</text>
<text x="99.8" y="161.5">USBDP</text>
<text x="99.8" y="156.6">USBDM</text>
<text x="121.7" y="173.8" transform="rotate(-90 121.7 173.8)">10uF/16V</text>
<text x="153.2" y="173.1" transform="rotate(-90 153.2 173.1)">22uF</text>
<text x="153.2" y="168.7" transform="rotate(-90 153.2 168.7)">/6.3V</text>
<text x="158.1" y="173.1" transform="rotate(-90 158.1 173.1)">22uF/6.3V</text>
</g>
<g font-size="1.9" fill="#800000">
<text x="123.6" y="14.7">1. When STM32F405RET6(LQFP64) is mounted, C20 and C23 must be populated!</text>
<text x="123.6" y="16.6">2. When STM32F103RBT6(LQFP64) is mounted, C20 and C23 must be short circuit(for example with 0 Ohm resistor)</text>
<text x="123.6" y="18.6">3. U1's symbol refers to STM32F103RBT6(LQFP64).</text>
<text x="123.7" y="20.4">For the STM32F405RET6(LQFP64), please see the corresponding datasheet!</text>
<text x="118.7" y="161.4" transform="rotate(-90 118.7 161.4)">+</text>
</g>
<g font-size="1.9" fill="#808080">
<text x="52.3" y="39.6">BUT</text>
<text x="239.1" y="54.2">BOOT0</text>
<text x="85.8" y="76.1">TRST</text>
<text x="215.3" y="76.2">USB_P</text>
<text x="85.8" y="78.5">TDI</text>
<text x="85.8" y="83.4">TCK</text>
<text x="85.8" y="81">TMS</text>
<text x="85.8" y="88.3">TDO</text>
<text x="85.8" y="90.7">RST</text>
<text x="30.4" y="105.4">USB_P</text>
<text x="114.4" y="150.9">VIN</text>
<text x="113.4" y="166.3">100nF</text>
</g>
<g font-size="1.5" fill="#808080">
<text x="121.7" y="54.4">2.2uF/6.3V</text>
<text x="121.7" y="56.9">2.2uF/6.3V</text>
<text x="136.8" y="174">0R(Board_Mounted)</text>
</g>
<g font-size="1.5" fill="#800000">
<text x="143" y="55.4">VCAP_1</text>
<text x="143" y="57.8">VCAP_2</text>
<text x="142.8" y="172">0R</text>
</g>
<text font-size=".9" fill="#800000" x="247.6" y="100.8">GND</text>
</svg>
